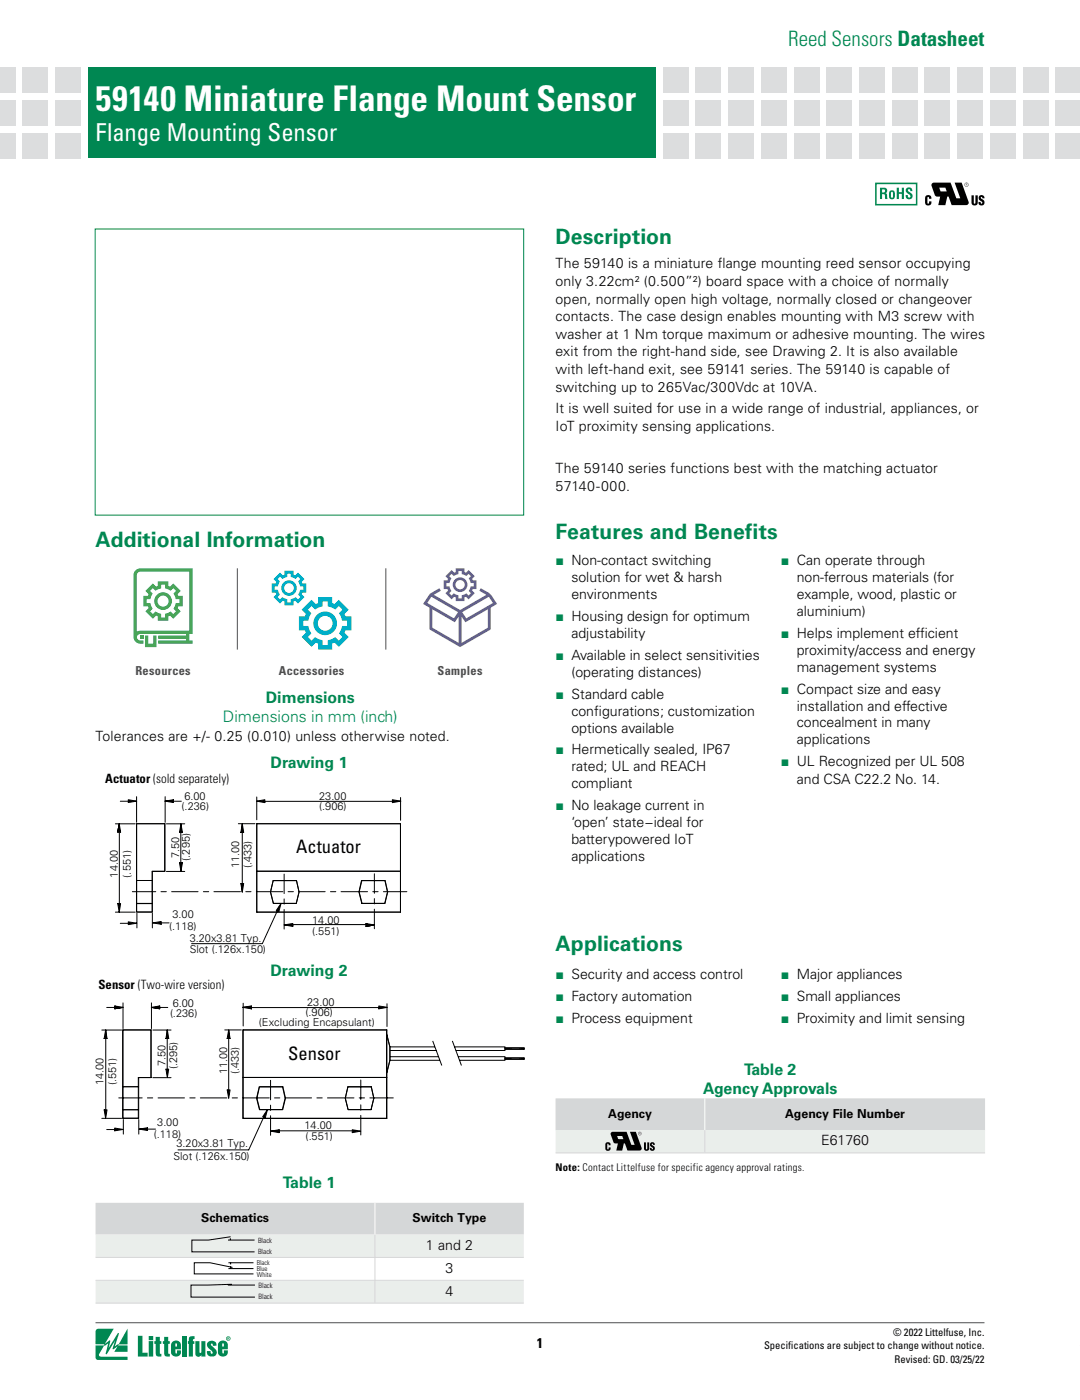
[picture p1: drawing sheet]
<svg xmlns="http://www.w3.org/2000/svg" width="216mm" height="280mm" viewBox="0 0 216 280" stroke-linecap="round" stroke-linejoin="round" font-family="sans-serif">
<path d="M19.1 264.5h177.8" fill="none" stroke="#4d4d4f" stroke-width=".2"/>
<g fill="#008752">
<path d="M19.3 265.9l.4-.2 3 .1-1.7 2.9 .9-.6 .2 .1-.4 1.4 1.9-3 .2 .3-.8 2.4 .8-.5 1.7-3.1v3.2h-1.7l-.1 .2h1.8v1.3l-2.6-.1 .6-1-.8 .6-.2-.2 .5-1.6-1.6 2.7h-.2l-.1-.2 .5-1.9-.8 .4-1 1.9a1.05 1.05 0 0 0 1.2 .4h4.5v.6h-5.9l-.4-.2-.1-.3v-2.4h1.7l.1-.2h-1.8v-2.5z"/>
<path d="M27.6 267.2h.9v3.4h1v.7h-1.9z"/>
<path d="M31.1 267.4h.9v.8h.3v.6h-.3v1.7v.2l.3 .1v.5a.81 .81 0 0 1-1.1-.4l-.1-2.1h-.2v-.6h.2z"/>
<path d="M32.8 267.4h.8v.8h.4v.6h-.4v1.7l.1 .2 .3 .1v.5a.81 .81 0 0 1-1.1-.4l-.1-2.1h-.2v-.6h.2z"/>
<path d="M36.5 267.2h.8v4.1h-.8z"/>
<path d="M37.9 267.4l1-.2v.6a.3 .3 0 0 0-.3 .1 .3 .3 0 0 0 0 .3h.3v.6h-.3v2.5h-.8v-2.5h-.2v-.6h.2z"/>
<path d="M39.1 268.2h.8v2.2l.1 .2 .3-.1v-2.3h.8v3.1h-.8v-.4a.61 .61 0 0 1-.7 .5 .61 .61 0 0 1-.5-.6z"/>
<path d="M41.6 268.5a.98 .98 0 0 1 1.1-.3 .98 .98 0 0 1 .6 .9l-.7 .1-.1-.4-.2-.1-.1 .3 .4 .4a1.06 1.06 0 0 1 .4 1.8 .97 .97 0 0 1-1.1 .1 .97 .97 0 0 1-.5-1.1h.7l.1 .4 .3 .1a.69 .69 0 0 0-.5-.8l-.5-.5a.78 .78 0 0 1 .1-.9z"/>
<path d="M17.7 13.5h113.5v18.1h-113.5z"/>
<path d="M29.7 267.2h.9v.8h-.9zM29.7 268.2h.9v3.1h-.9z"/>
<path d="M45.3 267.7a.35 .35 0 0 0 .7 0 .35 .35 0 0 0-.7 0zM45.2 267.7a.45 .45 0 0 1 .9 0 .45 .45 0 0 1-.9 0zM45.6 267.5l.1 .2zM45.5 267.5h.3l.1 .4-.3-.2-.1 .2z"/>
<path d="M44.5 268.7l-.1 .6h.4v-.5zM43.9 268.3a1.01 1.01 0 0 1 1.7 .6v.9h-1.2l.1 .9h.2l.1-.6h.8a1.02 1.02 0 0 1-.8 1.2 1.02 1.02 0 0 1-1.2-.8v-1.6z"/>
<path d="M35.1 268.7v.6h.3v-.5zM34.5 268.3a1.01 1.01 0 0 1 1.7 .6v.9h-1.1v.9h.3v-.6h.8a1.02 1.02 0 0 1-.8 1.2 1.02 1.02 0 0 1-1.2-.8v-1.6z"/>
</g>
<g fill="#dcddde">
<path d="M11.1 13.5h5v5h-5z"/>
<path d="M11.1 20.1h5v5h-5z"/>
<path d="M11.1 26.6h5v5h-5z"/>
<path d="M4.6 13.5h5v5h-5z"/>
<path d="M4.6 20.1h5v5h-5z"/>
<path d="M4.6 26.6h5v5h-5z"/>
<path d="M-.1 13.5h3.1v5h-3.1z"/>
<path d="M-.1 20.1h3.1v5h-3.1z"/>
<path d="M-.1 26.6h3.1v5h-3.1z"/>
<path d="M132.6 13.5h5v5h-5z"/>
<path d="M132.6 20.1h5v5h-5z"/>
<path d="M132.6 26.6h5v5h-5z"/>
<path d="M139.2 13.5h5v5h-5z"/>
<path d="M139.2 20.1h5v5h-5z"/>
<path d="M139.2 26.6h5v5h-5z"/>
<path d="M145.7 13.5h5v5h-5z"/>
<path d="M145.7 20.1h5v5h-5z"/>
<path d="M145.7 26.6h5v5h-5z"/>
<path d="M152.3 13.5h5v5h-5z"/>
<path d="M152.3 20.1h5v5h-5z"/>
<path d="M152.3 26.6h5v5h-5z"/>
<path d="M158.8 13.5h5v5h-5z"/>
<path d="M158.8 20.1h5v5h-5z"/>
<path d="M158.8 26.6h5v5h-5z"/>
<path d="M165.3 13.5h5.1v5h-5.1z"/>
<path d="M165.3 20.1h5.1v5h-5.1z"/>
<path d="M165.3 26.6h5.1v5h-5.1z"/>
<path d="M171.9 13.5h5v5h-5z"/>
<path d="M171.9 20.1h5v5h-5z"/>
<path d="M171.9 26.6h5v5h-5z"/>
<path d="M178.4 13.5h5v5h-5z"/>
<path d="M178.4 20.1h5v5h-5z"/>
<path d="M178.4 26.6h5v5h-5z"/>
<path d="M185 13.5h5v5h-5z"/>
<path d="M185 20.1h5v5h-5z"/>
<path d="M185 26.6h5v5h-5z"/>
<path d="M191.5 13.5h5v5h-5z"/>
<path d="M191.5 20.1h5v5h-5z"/>
<path d="M191.5 26.6h5v5h-5z"/>
<path d="M198.1 13.5h5v5h-5z"/>
<path d="M198.1 20.1h5v5h-5z"/>
<path d="M198.1 26.6h5v5h-5z"/>
<path d="M204.6 13.5h5v5h-5z"/>
<path d="M204.6 20.1h5v5h-5z"/>
<path d="M204.6 26.6h5v5h-5z"/>
<path d="M211.2 13.5h4.8v5h-4.8z"/>
<path d="M211.2 20.1h4.8v5h-4.8z"/>
<path d="M211.2 26.6h4.8v5h-4.8z"/>
</g>
<path d="M216 268.2v1.6z" fill="#ec008c"/>
<g fill="none" stroke="#000" stroke-width=".2">
<path d="M25.7 159.9l1.6 .3-1.6 .3zM27.3 159.3v5.2M33 159.3v5.2M51.4 159.4v4.6M78.5 159.9l1.7 .3-1.7 .3zM80.1 159.5v4.6M23.1 164.8h3.9M23.7 165.6l.4 .8h-.6zM23.7 165.6l-.2 .8M23.8 164.7l-.3 1.7zM23.9 164.8v16.8M24.1 160.2h1.7"/>
<path d="M26.5 178.3h4.7M27.3 164.7h5.7v9.6h-2.5v8.1h-3.2zM30.5 176.1h-3.2M32.2 178.3h1.1M33 160.2h1.7v.3zM33.3 174.3h3.6M33.3 164.8h3.6M34.3 178.3h5.3M34.5 160.2h1.8M34.7 160.2v-.3v.6M35.9 172.6h.3v1.7zM35.9 172.6h.6z"/>
<path d="M35.9 166.4h.6h-.3M35.9 172.6h.3M36.2 164.8v8.7M36.2 164.7v1.7h-.3zM40.7 178.3h1M42.8 178.3h5.3M47.7 164.7h3.3M48.2 166.4h.5h-.2M48.2 176.7h.3v1.7zM48.2 176.7h.5zM48.2 176.7h.3M48.5 164.7v1.7h-.3z"/>
<path d="M48.5 165.5v12.2M49.2 178.3h1M51.3 178.3h5.3M51.3 160.2l1.7-.3v.6zM51.4 164.7h28.7v17.7h-28.7zM52 160.3h27.4M54.6 176.1h4.7l.5 2.3-.5 2.3h-4.6l-.6-2.3zM56.8 174.8v3.9M56.8 179.8v1M57.6 178.3h1.1M59.7 178.3h5.3M66.1 178.3h1.1"/>
<path d="M68.2 178.3h5.3M72.3 176.1h4.7l.5 2.3-.6 2.3h-4.5l-.6-2.3zM72.4 176.1h4.6l.5 2.3-.5 2.3h-4.6l-.6-2.3zM74.6 178.3h1M74.9 174.8v3.9M74.9 179.7v1.1M76.7 178.3h4.7M80.1 174.2h-28.7M23.1 182.4h3.9M23.5 180.7h.6l-.3 1.7zM24.1 184.7h1.7M25.7 184.4l1.6 .2-1.6 .3z"/>
<path d="M27.3 180.7h3.2M27.4 182.7v2.9M30.5 182.7v2.9M30.5 184.6l1.7-.3v.6zM32 184.6h1.8M55.8 181.4l-3.3 7.3h-14.2M56.2 180.7l-.4 1.6-.5-.2zM56.8 181.9v3.9M56.8 185h1.7v.3zM57.8 184.9h16.3M58.5 184.7v.6zM58.5 185v.3"/>
<path d="M73.2 185.3l1.7-.3zM73.2 184.7l.8 .4-.8 .2zM74 185.1l-.8 .2M74.9 181.8v4M20.4 206h3.9M20.8 207.7h.6h-.3M21.1 206v1.7h-.3zM21.2 206v16.9M21.3 201.5h1.8M22.9 201.7l1.7-.2zM23.8 219.6h4.6M23.8 201.6l-.9-.4v.5l.9-.1-.9 .1"/>
<path d="M24.5 206h5.7v9.5h-2.5v8.2h-3.2zM24.5 217.3h3.2M24.6 206h5.6v9.5h-2.5v8.2h-3.1zM24.6 200.6v5.1M29.5 219.6h1M30.3 201.5l1.7 .2zM30.3 200.6v5.1M30.6 215.5h3.6M30.6 206h3.6M31.1 201.6l.9-.4v.5l-.9-.1 .9 .1M31.6 219.6h5.3M31.8 201.5h1.8"/>
<path d="M33.2 207.7h.5h-.2M33.2 213.8h.5l-.2 1.7zM33.4 206v8.7M33.5 206v1.7h-.3zM38 219.6h1M40.1 219.6h5.3M44.9 206h3.4M45.4 207.7h.6h-.3M45.4 218h.6l-.3 1.7zM45.7 206v1.7h-.3zM45.7 206.8v12.1M46.4 219.6h1.1"/>
<path d="M48.6 201.5h1.7v.3zM48.6 219.6h5.3M48.6 206h28.7v17.7h-28.7zM48.6 206h28.8v17.7h-28.8zM48.6 200.6v4.6M49.3 201.5h27.4M50.3 201.5v-.3v.6M51.8 217.4h4.7l.5 2.2-.5 2.3h-4.6l-.6-2.3zM51.9 217.4h4.7l.5 2.2-.6 2.3h-4.5l-.6-2.3zM54.1 216.1v3.9M54.9 219.6h1.1M57 219.6h5.3"/>
<path d="M63.4 219.6h1M65.5 219.6h5.3M69.6 217.4h4.6l.6 2.2-.6 2.3h-4.6l-.6-2.3zM69.6 217.4h4.7l.5 2.2-.6 2.3h-4.6l-.5-2.3zM71.8 219.6h1.1M72.2 216v3.9M74 219.6h4.7M75.8 201.2l1.7 .3-1.7 .3zM77.3 206.7l.7 2.7v2.7l-.7 2.6M77.4 207l.6 2.5v2.5l-.6 2.5M77.4 215.5h-28.8M77.4 200.7v4.6"/>
<path d="M78 209.4h9M78 211.3h9.7M78 212.1h10M78 210.1h9.3M86.5 208.2l1.9 4.9M90.5 208.2l1.8 4.9M90.9 209.4h10.1v.7h-9.8M91.6 211.3h9.4v.8h-9.1M101 209.5h3.9v.4h-3.9zM101 211.5h3.9v.4h-3.9zM20.4 223.7h3.9M20.8 222h.6l-.3 1.7z"/>
<path d="M21.3 225.9h1.8M22.9 225.6l1.7 .3-1.7 .3zM24.5 221.9l3.2 .1M24.7 223.9v2.9M27.8 223.9v2.9M27.8 225.8h1.7v.3zM29.3 225.8h1.8M29.5 225.5v.6zM29.5 225.8v.3M53.1 222.6l-3.4 7.4h-14.1M53.5 221.9l-.5 1.7-.5-.2zM54.1 226.2h1.7v.3z"/>
<path d="M54.1 221v1.1M54.1 223.1v4M55.1 226.2h16.2M55.8 226.2v-.2v.5M70.5 226l1.7 .2-1.7 .3zM72.2 221v1M72.2 223.1v3.9"/>
</g>
<g fill="#000">
<path d="M23.8 164.7l.3 1.7-.4-.8zM23.7 165.6l.4 .8h-.6zM25.7 159.9l1.6 .3-1.6 .3zM51.3 160.2l1.7-.3v.6zM78.5 159.9l1.7 .3-1.7 .3zM23.5 180.7h.6l-.3 1.7zM25.7 184.4l1.6 .2-1.6 .3zM30.5 184.6l1.7-.3v.6zM56.2 180.7l-.4 1.6-.5-.2zM73.2 184.7l1.7 .3-.9 .1zM73.2 184.7l.8 .4-.8 .2zM22.9 201.2l1.7 .3-.8 .1z"/>
<path d="M22.9 201.2l.9 .4-.9 .1zM30.3 201.5l1.7-.3-.9 .4zM31.1 201.6l.9-.4v.5zM33.2 213.8h.5l-.2 1.7zM45.4 218h.6l-.3 1.7zM75.8 201.2l1.7 .3-1.7 .3zM20.8 222h.6l-.3 1.7zM22.9 225.6l1.7 .3-1.7 .3zM53.5 221.9l-.5 1.7-.5-.2zM70.5 226l1.7 .2-1.7 .3z"/>
</g>
<g fill="#000">
<path d="M23.8 164.7l-.3 1.7zM33 160.2h1.7v.3zM33 160.2l1.7-.3v.3zM34.7 159.9v.6zM35.9 172.6h.3v1.7zM36.2 164.7v1.7h-.3zM36.2 172.6h.3l-.3 1.7zM35.9 172.6h.6zM36.2 164.7l.3 1.7h-.3zM35.9 166.4h.6zM48.5 164.7v1.7h-.3zM48.2 176.7h.3v1.7z"/>
<path d="M48.5 164.7l.2 1.7h-.2zM48.2 166.4h.5zM48.5 176.7h.2l-.2 1.7zM48.2 176.7h.5zM56.8 185h1.7v.3zM56.8 185l1.7-.3v.3zM58.5 184.7v.6zM73.2 185.3l1.7-.3zM21.1 206v1.7h-.3zM21.1 206l.3 1.7h-.3zM20.8 207.7h.6zM22.9 201.7l1.7-.2z"/>
<path d="M30.3 201.5l1.7 .2zM33.5 206v1.7h-.3zM33.5 206l.2 1.7h-.2zM33.2 207.7h.5zM45.7 206v1.7h-.3zM45.7 206l.3 1.7h-.3zM45.4 207.7h.6zM48.6 201.5h1.7v.3zM48.6 201.5l1.7-.3v.3zM50.3 201.2v.6zM27.8 225.8h1.7v.3zM27.8 225.8l1.7-.3v.3z"/>
<path d="M29.5 225.5v.6zM54.1 226.2h1.7v.3zM54.1 226.2l1.7-.2v.2zM55.8 226v.5z"/>
</g>
<path d="M101 209.7h3.9M101 211.7h3.9" fill="none" stroke="#000" stroke-width=".34"/>
<path d="M111.1 219.7h29.9v6.3h-29.9zM141 219.7h56v6.3h-56z" fill="#d5d7d8"/>
<path d="M111.1 226h29.9v4.6h-29.9zM141 226h56v4.6h-56z" fill="#eaeeeb"/>
<path d="M141 219.7v6.3" fill="none" stroke="#fff" stroke-width=".2"/>
<path d="M111.1 230.6h85.9M141 226v4.5" fill="none" stroke="#d5d7d8" stroke-width=".2"/>
<g fill="#000">
<path d="M121.3 228.5a.54 .54 0 0 1 .6 0 .54 .54 0 0 1 .2 .6h-.4v-.3h-.2v1h.2v-.3h.4v.4a.59 .59 0 0 1-1 0 1.5 1.5 0 0 1 .2-1.4zM128.8 228.5h.4v1.2l.1 .2 .2-.2v-1.2h.3v1.4a.54 .54 0 0 1-.6 .3 .54 .54 0 0 1-.4-.5zM130 228.6a.51 .51 0 0 1 .6-.1 .51 .51 0 0 1 .4 .5h-.4l-.1-.3-.1 .3a.61 .61 0 0 1 .5 .5 .61 .61 0 0 1-.4 .7l-.5-.2v-.4h.3l.2 .3 .1-.2-.6-.6z"/>
<path d="M123.4 227.2h1l.3 .6h-1.1zM122.3 226.4l-.2 .5 .6 1.6 .4 .2h.5l-.3 1.4h1.1l.4-1.4h.2l.5 1.4h2.4a.42 .42 0 0 0 .4-.6l-1.1-3.1h-1.2l.9 2.6h-.6l-1-2.6z"/>
<path d="M127.9 226.5l.1 .2zM127.9 226.5v.4v-.2l.2 .2-.1-.4z"/>
<path d="M127.7 226.7a.3 .3 0 0 1 .6 0 .3 .3 0 0 1-.6 0zM127.6 226.7a.35 .35 0 0 0 .7 0 .35 .35 0 0 0-.7 0z"/>
</g>
<g fill="#008752">
<path d="M179.4 37.5h.4v.9h.6v-.9h.4v2.3h-.4v-1h-.6v1h-.4z"/>
<path d="M181.3 37.6a.72 .72 0 0 1 1.2 .4v.2h-.4l-.1-.3h-.4l.1 .4a.95 .95 0 0 1 .6 1.4 .72 .72 0 0 1-.8 .1 .72 .72 0 0 1-.4-.8h.5l.1 .5 .4-.1-.1-.3-.5-.5a.65 .65 0 0 1-.2-1z"/>
<path d="M176.4 37.9v.6h.5l.1-.5zM176 37.5h.8a.57 .57 0 0 1 .6 .5 .57 .57 0 0 1-.3 .6 1.18 1.18 0 0 1 .4 1.2h-.5v-.9l-.5-.1-.1 1h-.4z"/>
<path d="M178.3 38.4l-.1 1 .2 .1 .2-.1v-.9zM178.1 38.1h.6a1.45 1.45 0 0 1 0 1.7 .58 .58 0 0 1-.9-.4 1.42 1.42 0 0 1 .3-1.3z"/>
</g>
<path d="M175.2 36.7h8.1v4.2h-8.1z" fill="none" stroke="#008752" stroke-width=".31"/>
<g fill="#000">
<path d="M185.2 39.2l.2-.1a.62 .62 0 0 1 .7 0 .62 .62 0 0 1 .2 .7h-.5v-.4h-.3v1.3l.3-.1v-.3h.5a.65 .65 0 0 1-.5 .8 .65 .65 0 0 1-.8-.6zM194.3 39.1h.5v1.5l.1 .1 .2-.2v-1.4h.4v1.4a.63 .63 0 0 1-.6 .6 .63 .63 0 0 1-.6-.6zM195.9 39.2a.61 .61 0 0 1 .7-.1 .61 .61 0 0 1 .3 .6h-.4l-.2-.3-.1 .3a.78 .78 0 0 1 .6 .5 .78 .78 0 0 1-.2 .9l-.6-.1-.3-.4v-.2h.4l.1 .3h.1l.1-.3a.83 .83 0 0 1-.5-1.2z"/>
<path d="M187.8 37.5h1.3l.2 .8h-1.2zM186.4 36.8l-.1 .3 .7 2 .4 .2h.6l-.3 1.7h1.4l.4-1.7h.2l.6 1.7h3a.5 .5 0 0 0 .4-.7l-1.4-3.8h-1.4l1.2 3.2h-.8l-1.2-3.2h-3.3z"/>
<path d="M193.2 36.7l.2 .2h-.2zM193.2 36.7v.4v-.2l.3 .2-.1-.4z"/>
<path d="M192.9 36.9a.4 .4 0 0 1 .8 0 .4 .4 0 0 1-.8 0zM192.9 36.9a.42 .42 0 0 0 .8 0 .42 .42 0 0 0-.8 0z"/>
</g>
<path d="M19 45.8h85.7v57.2h-85.7z" fill="none" stroke="#00823f" stroke-width=".2"/>
<path d="M47.5 113.7v16.2M77.2 113.7v16.2" fill="none" stroke="#4d4d4f" stroke-width=".2"/>
<g fill="#48a23f">
<path d="M29 127.1h.7v1.6h.9v-1.6h.7v2.3h-2.3z"/>
<path d="M28 127.1h.7v.7h-.7z"/>
<path d="M27 114.2l-.3 .8v12.4a1.51 1.51 0 0 0 2 1.3v-.6a1.06 1.06 0 0 1-1.3-.4 .66 .66 0 0 1 .7-.9h9.1v.3h-5.6v.7h5.6v.3h-5.6v.6h6.9v-.6h-.6v-1.3h.6v-13.1h-10.4h-.4zM27.6 114.5l.5-.2h9.8v11.8h-9.9l-.6 .2v-11.3z"/>
<path d="M30.8 120.2a1.8 1.8 0 0 0 3.6 0 1.8 1.8 0 0 0-3.6 0zM31.5 120.2a1.12 1.12 0 0 1 2.2 0 1.12 1.12 0 0 1-2.2 0z"/>
<path d="M30.6 116.7l-1.5 1.5 .6 .6-.1 .4h-.9v2.1h.9l.1 .3-.6 .7 1.5 1.4 .6-.6 .4 .2v.9h2.1v-.9l.3-.2 .7 .6 1.4-1.4-.6-.7 .2-.3h.9v-2.1h-.9l-.2-.4 .6-.6-1.4-1.5-.7 .6-.3-.1v-.9h-2.1v.9l-.4 .1zM30.6 117.6l.5 .5 1.1-.4v-.8h.8v.8l1.1 .4 .6-.5 .5 .6-.5 .5 .5 1.1h.7v.8h-.7l-.5 1.1 .5 .6-.5 .5-.6-.5-1.1 .5v.7h-.8v-.7l-1.1-.5-.5 .5-.6-.5 .5-.6-.4-1.1h-.8v-.8h.8l.4-1.1-.5-.5z"/>
</g>
<g fill="#00aec7">
<path d="M62.7 124.7a2.36 2.36 0 0 0 4.7 0 2.36 2.36 0 0 0-4.7 0zM63.5 124.7a1.5 1.5 0 0 1 3 0 1.5 1.5 0 0 1-3 0z"/>
<path d="M62.3 120l-2 1.9 .9 .9-.2 .5h-1.2v2.8h1.2l.2 .4-.9 .9 2 2 .9-.9 .4 .2v1.2h2.8v-1.2l.5-.2 .9 .9 1.9-2-.8-.9 .2-.4h1.2v-2.8h-1.2l-.2-.5 .8-.9-1.9-1.9-.9 .8-.5-.2v-1.2h-2.8v1.2l-.4 .2zM62.3 121.2l.7 .7 1.5-.6v-1h1.1v1l1.5 .6 .7-.7 .7 .7-.7 .7 .6 1.5h1v1.1h-1l-.6 1.5 .7 .7-.7 .7-.7-.7-1.5 .7v.9h-1.1v-.9l-1.5-.7-.7 .7-.7-.7 .7-.7-.7-1.5h-.9v-1.1h.9l.7-1.5-.7-.7z"/>
<path d="M56.2 117.6a1.6 1.6 0 0 0 3.2 0 1.6 1.6 0 0 0-3.2 0zM56.8 117.6a1 1 0 0 1 2 0 1 1 0 0 1-2 0z"/>
<path d="M56 114.5l-1.3 1.3 .6 .6-.2 .3h-.8v1.8h.8l.2 .3-.6 .6 1.3 1.3 .6-.6 .3 .2v.8h1.8v-.8l.3-.2 .6 .6 1.3-1.3-.6-.6 .2-.3h.8v-1.8h-.8l-.2-.3 .6-.6-1.3-1.3-.6 .6-.3-.1v-.8h-1.8v.8l-.3 .1zM56 115.3l.5 .5 1-.4v-.7h.6v.7l1 .4 .5-.5 .5 .5-.5 .5 .4 1h.7v.7h-.7l-.4 .9 .5 .5-.5 .5-.5-.5-1 .4v.7h-.6v-.7l-1-.4-.5 .5-.5-.5 .5-.5-.4-.9h-.7v-.7h.7l.4-1-.5-.5z"/>
</g>
<g fill="#615e9b">
<path d="M86 118.8l1.9-1.2 .3 .6-1.4 .8 5.2 3 5.3-3-1.4-.8 .3-.6a5.2 5.2 0 0 1 2.9 2.8l.3 .4-1.2 .7-.1 2.5a2.91 2.91 0 0 1-.1 2l-6 3.4-6-3.4-.1-.3v-4.2l-1.3-.7zM86.5 121.9v3.6l5.2 3.1v-5.3l-.7 1.2zM92.3 123.3v5.3l5.2-3.1 .1-3.6-4.5 2.6zM86.3 119.4l-.8 1.2 5.3 3.1 .8-1.3zM92.4 122.4l.9 1.3 5.3-3.1-.8-1.2z"/>
<path d="M90.5 116.9a1.5 1.5 0 0 0 3 0 1.5 1.5 0 0 0-3 0zM91.1 116.9a.93 .93 0 0 1 1.8 0 .93 .93 0 0 1-1.8 0z"/>
<path d="M90.3 114l-1.2 1.2 .5 .6-.1 .3h-.8v1.7h.8l.1 .3-.5 .5 1.2 1.3 .5-.6 .3 .2v.7h1.8v-.7l.3-.2 .5 .6 1.3-1.3-.6-.5 .1-.3h.8v-1.7h-.8l-.1-.3 .6-.6-1.3-1.2-.5 .5-.3-.1v-.7h-1.8v.7l-.3 .1zM89.9 115.2l.4-.4 .5 .4 .9-.4v-.6h.6v.6l1 .4 .4-.4 .5 .4-.5 .5 .4 .9h.6v.7h-.6l-.4 .9 .5 .4-.5 .5-.4-.4-1 .4v.6h-.6v-.6l-.9-.4-.5 .4-.4-.5 .4-.4-.4-.9h-.6v-.7h.6l.4-.9z"/>
</g>
<path d="M19.1 240.6h55.9v6.3h-55.9zM75 240.6h29.8v6.3h-29.8z" fill="#d5d7d8"/>
<path d="M19.1 246.9h55.9v4.6h-55.9zM75 246.9h29.8v4.6h-29.8zM19.1 256.1h55.9v4.5h-55.9zM75 256.1h29.8v4.5h-29.8z" fill="#eaeeeb"/>
<path d="M19.1 251.5h55.9v4.6h-55.9zM75 251.5h29.8v4.6h-29.8z" fill="#fff"/>
<path d="M75 240.6v6.3" fill="none" stroke="#fff" stroke-width=".2"/>
<path d="M19.1 251.5h85.7M19.1 256.1h85.7M75 246.9v4.5M75 251.5v4.5M75 256.1v4.4M19.1 260.6h85.7" fill="none" stroke="#d5d7d8" stroke-width=".2"/>
<path d="M45.6 257h5.4M45.6 248h5.3M45.7 252.6h5M45.7 253.7h5M46.1 256.9v.1M46.1 247.7v.3M46.1 247.3l-4.4 .7h-3.3v2.4h12.5M46.1 252.6v.3M46.1 253.3v.3M46.4 256.9l-8.2 .1v2.4h12.8M46.5 253.5l-4.5-.9h-3.1v2.2h11.8" fill="none" stroke="#000" stroke-width=".2"/>
<text font-size="7.1" fill="#fff" x="19.1" y="22.1">59140 Miniature Flange Mount Sensor</text>
<text font-size="4.9" fill="#fff" x="19.1" y="28.1">Flange Mounting Sensor</text>
<g font-size="4.2" fill="#008752">
<text x="157.6" y="9.2">Reed Sensors Datasheet</text>
<text x="111.1" y="48.8">Description</text>
<text x="111.1" y="107.9">Features and Benefits</text>
<text x="19.1" y="109.4">Additional Information</text>
<text x="111.1" y="190.3">Applications</text>
</g>
<g font-size="3.7">
<text x="59.2" y="170.6">Actuator</text>
<text x="57.7" y="212">Sensor</text>
</g>
<g font-size="3.2" fill="#008752">
<text x="53.2" y="140.5">Dimensions</text>
<text x="44.6" y="144.3">Dimensions in mm (inch)</text>
<text x="54.1" y="153.6">Drawing 1</text>
<text x="54.1" y="195.1">Drawing 2</text>
<text x="148.8" y="215">Table 2</text>
<text x="140.6" y="218.8">Agency Approvals</text>
<text x="56.6" y="237.7">Table 1</text>
</g>
<g font-size="2.8">
<text x="111.1" y="53.7">The 59140 is a miniature flange mounting reed sensor occupying</text>
<text x="111.1" y="57.2">only 3.22cm² (0.500”²) board space with a choice of normally</text>
<text x="111.1" y="60.7">open, normally open high voltage, normally closed or changeover</text>
<text x="111.1" y="64.2">contacts. The case design enables mounting with M3 screw with</text>
<text x="111.1" y="67.8">washer at 1 Nm torque maximum or adhesive mounting. The wires</text>
<text x="111.1" y="71.3">exit from the right-hand side, see Drawing 2. It is also available</text>
<text x="111.1" y="74.8">with left-hand exit, see 59141 series. The 59140 is capable of</text>
<text x="111.1" y="78.3">switching up to 265Vac/300Vdc at 10VA.</text>
<text x="111.1" y="82.6">It is well suited for use in a wide range of industrial, appliances, or</text>
<text x="111.1" y="86.1">IoT proximity sensing applications.</text>
<text x="111.1" y="94.6">The 59140 series functions best with the matching actuator</text>
<text x="111.1" y="98.1">57140-000.</text>
<text x="114.3" y="116.4">solution for wet &amp; harsh</text>
<text x="114.3" y="119.8">environments</text>
<text x="159.4" y="116.4">non-ferrous materials (for</text>
<text x="159.4" y="119.8">example, wood, plastic or</text>
<text x="159.4" y="123.2">aluminium)</text>
<text x="114.3" y="127.6">adjustability</text>
<text x="159.4" y="131">proximity/access and energy</text>
<text x="184" y="127.6">icient</text>
<text x="114.3" y="135.3">(operating distances)</text>
<text x="159.4" y="134.3">management systems</text>
<text x="114.3" y="143.1">conf</text>
<text x="118.8" y="143.1">igurations; customization</text>
<text x="159.4" y="142.1">installation and effective</text>
<text x="19.1" y="148.3">Tolerances are +/- 0.25 (0.010) unless otherwise noted.</text>
<text x="114.3" y="146.5">options available</text>
<text x="159.4" y="145.5">concealment in many</text>
<text x="159.4" y="148.9">applications</text>
<text x="114.3" y="154.3">rated; UL and REACH</text>
<text x="114.3" y="157.7">compliant</text>
<text x="159.4" y="156.8">and CSA C22.2 No. 14.</text>
<text x="114.3" y="165.4">‘open’ state−ideal for</text>
<text x="114.3" y="168.8">batterypowered IoT</text>
<text x="114.3" y="172.2">applications</text>
<text x="164.2" y="229">E61760</text>
<text x="85.2" y="250">1 and 2</text>
<text x="89.1" y="254.6">3</text>
<text x="89.1" y="259.1">4</text>
<text x="107.4" y="269.5">1</text>
</g>
<g font-size="2.8" fill="#008752">
<text x="111.1" y="113">■ Non-contact switching</text>
<text x="156.2" y="113">■ Can operate through</text>
<text x="111.1" y="124.2">■ Housing design for optimum</text>
<text x="111.1" y="132">■ Available in select sensitivities</text>
<text x="156.2" y="127.6">■ Helps implement eff</text>
<text x="111.1" y="139.7">■ Standard cable</text>
<text x="156.2" y="138.7">■ Compact size and easy</text>
<text x="111.1" y="150.9">■ Hermetically sealed, IP67</text>
<text x="156.2" y="153.3">■ UL Recognized per UL 508</text>
<text x="111.1" y="162">■ No leakage current in</text>
<text x="111.1" y="195.8">■ Security and access control</text>
<text x="156.2" y="195.8">■ Major appliances</text>
<text x="111.1" y="200.2">■ Factory automation</text>
<text x="156.2" y="200.2">■ Small appliances</text>
<text x="111.1" y="204.6">■ Process equipment</text>
<text x="156.2" y="204.6">■ Proximity and limit sensing</text>
</g>
<g font-size="2.6" fill="#010102">
<text x="21" y="156.5">Actuator (sold separately)</text>
<text x="19.7" y="197.8">Sensor (Two-wire version)</text>
</g>
<g font-size="2.5" fill="#4d4d4f">
<text x="27.1" y="135">Resources</text>
<text x="55.8" y="135">Accessories</text>
<text x="87.5" y="135">Samples</text>
</g>
<g font-size="2.5">
<text x="121.6" y="223.5">Agency</text>
<text x="157" y="223.5">Agency File Number</text>
<text x="40.2" y="244.4">Schematics</text>
<text x="82.5" y="244.4">Switch Type</text>
</g>
<g font-size="2.2">
<text x="36.3" y="162">(.236)</text>
<text x="36.9" y="159.9">6.00</text>
<text x="63.8" y="159.9">23.00</text>
<text x="63.8" y="162">(.906)</text>
<text x="35.9" y="171.6" transform="rotate(-90 35.9 171.6)">7.50</text>
<text x="37.9" y="172.1" transform="rotate(-90 37.9 172.1)">(.295)</text>
<text x="47.8" y="173.6" transform="rotate(-90 47.8 173.6)">11.00</text>
<text x="50.3" y="173.6" transform="rotate(-90 50.3 173.6)">(.433)</text>
<text x="23.5" y="175.5" transform="rotate(-90 23.5 175.5)">14.00</text>
<text x="26.2" y="175.5" transform="rotate(-90 26.2 175.5)">(.551)</text>
<text x="34.5" y="183.7">3.00</text>
<text x="62.4" y="184.7">14.00</text>
<text x="33.8" y="186">(.118)</text>
<text x="37.9" y="188.4">3.20x3.81 Typ.</text>
<text x="37.9" y="190.7">Slot (.126x.150)</text>
<text x="62.4" y="186.9">(.551)</text>
<text x="34" y="203.4">(.236)</text>
<text x="34.5" y="201.5">6.00</text>
<text x="61.1" y="203.3">(.906)</text>
<text x="61.5" y="201.2">23.00</text>
<text x="51.8" y="205.3">(Excluding Encapsulant)</text>
<text x="33.1" y="213.2" transform="rotate(-90 33.1 213.2)">7.50</text>
<text x="35.4" y="213.9" transform="rotate(-90 35.4 213.9)">(.295)</text>
<text x="45.4" y="214.8" transform="rotate(-90 45.4 214.8)">11.00</text>
<text x="47.8" y="214.9" transform="rotate(-90 47.8 214.9)">(.433)</text>
<text x="20.7" y="217" transform="rotate(-90 20.7 217)">14.00</text>
<text x="23.3" y="217" transform="rotate(-90 23.3 217)">(.551)</text>
<text x="30.8" y="227.6">(.118)</text>
<text x="31.4" y="225.2">3.00</text>
<text x="60.9" y="225.7">14.00</text>
<text x="61.1" y="227.9">(.551)</text>
<text x="34.7" y="232">Slot (.126x.150)</text>
<text x="35.3" y="229.4">3.20x3.81 Typ.</text>
</g>
<g font-size="2.1">
<text x="111.1" y="234.1">Note: Contact Littelfuse for specific agency approval ratings.</text>
<text x="152.8" y="269.8">Specif</text>
<text x="157.6" y="269.8">ications are subject to change without notice.</text>
<text x="178.6" y="267.3">© 2022 Littelfuse, Inc.</text>
<text x="178.9" y="272.6">Revised: GD. 03/25/22</text>
</g>
<g font-size="1.5">
<text x="51.7" y="257.6">Black</text>
<text x="51.7" y="259.9">Black</text>
</g>
<g font-size="1.4">
<text x="51.6" y="248.5">Black</text>
<text x="51.6" y="250.7">Black</text>
<text x="51.3" y="253">Black</text>
<text x="51.3" y="254.2">Blue</text>
<text x="51.3" y="255.3">White</text>
</g>
</svg>
